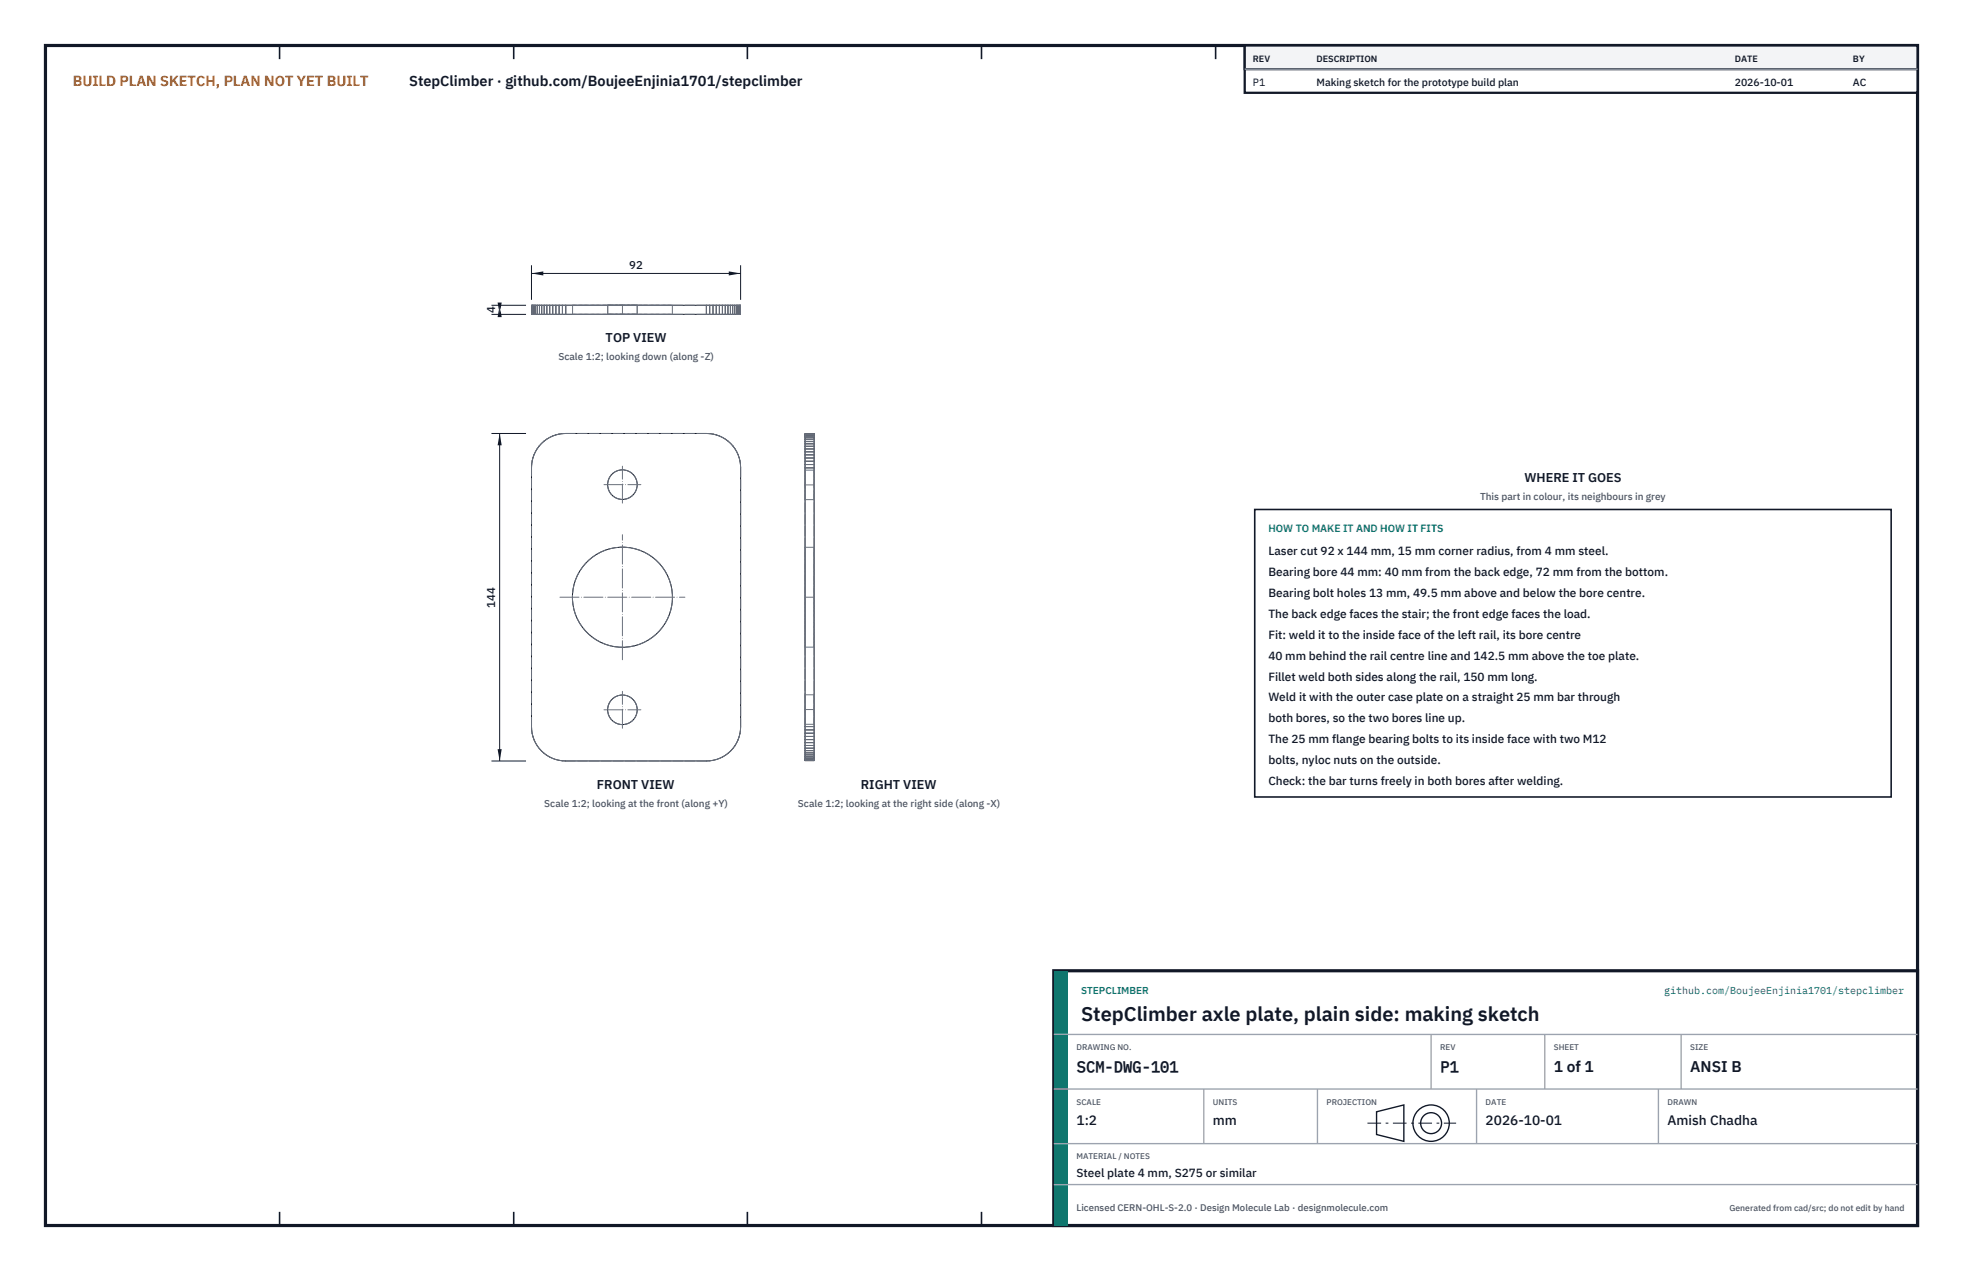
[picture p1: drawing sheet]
<svg xmlns="http://www.w3.org/2000/svg" width="432mm" height="279mm" viewBox="0 0 432 279" stroke-linecap="round" stroke-linejoin="round" font-family="sans-serif">
<path d="M10 10h411.8v259.4h-411.8z" fill="none" stroke="#111827" stroke-width=".7" stroke-linecap="butt"/>
<g fill="none" stroke="#111827" stroke-width=".35">
<path d="M61.5 10v3M113 10v3M164.4 10v3M215.9 10v3M267.4 10v3M318.9 10v3M370.3 10v3M61.5 266.4v3M113 266.4v3M164.4 266.4v3M215.9 266.4v3M267.4 266.4v3"/>
<path d="M318.9 266.4v3M370.3 266.4v3"/>
</g>
<g fill="none" stroke="#111727" stroke-width=".22">
<path d="M117 67.1h45.9v2h-45.9zM117 67.1v2M117.1 67.1v2M117.3 67.1v2M117.5 67.1v2M117.9 67.1v2M118.2 67.1v2M118.7 67.1v2M119.2 67.1v2M119.7 67.1v2M120.3 67.1v2M120.9 67.1v2"/>
<path d="M121.6 67.1v2M122.3 67.1v2M123 67.1v2M123.7 67.1v2M124.5 67.1v2M155.4 67.1v2M156.1 67.1v2M156.8 67.1v2M157.6 67.1v2M158.2 67.1v2M158.9 67.1v2M159.5 67.1v2"/>
<path d="M160.1 67.1v2M160.7 67.1v2M161.2 67.1v2M161.6 67.1v2M162 67.1v2M162.3 67.1v2M162.5 67.1v2M162.7 67.1v2M162.8 67.1v2M119.1 97.5a7.5 7.5 0 0 1 5.3-2.2h31a7.5 7.5 0 0 1 7.5 7.5v57a7.5 7.5 0 0 1-7.5 7.5h-31a7.5 7.5 0 0 1-7.5-7.5v-57a7.5 7.5 0 0 1 2.2-5.3zM177.1 95.4h2v71.8h-2zM177.1 100h2"/>
<path d="M177.1 99.3h2M177.1 98.7h2M177.1 98.1h2M177.1 97.6h2M177.1 97.1h2M177.1 96.6h2M177.1 96.3h2M177.1 95.9h2M177.1 95.7h2M177.1 95.5h2M177.1 95.4h2M177.1 102.9h2"/>
<path d="M177.1 102.1h2M177.1 101.4h2M177.1 100.7h2M177.1 159.7h2M177.1 167.1h2M177.1 166.9h2M177.1 166.6h2M177.1 166.3h2M177.1 165.9h2M177.1 165.5h2M177.1 165h2M177.1 164.5h2"/>
<path d="M177.1 163.9h2M177.1 163.2h2M177.1 162.6h2M177.1 161.9h2M177.1 161.2h2M177.1 160.5h2"/>
<circle cx="136.9" cy="106.5" r="3.3"/>
<circle cx="136.9" cy="131.3" r="11"/>
<circle cx="136.9" cy="156" r="3.2"/>
</g>
<g fill="none" stroke="#6a7180" stroke-width=".22" stroke-dasharray="2.1 .5">
<path d="M117 69.1v-2M117 69.1h.1M117 67.1h.1M117.1 69.1h-.1M117.1 67.1h-.1M117.1 69.1v-2M117.3 69.1h-.2M117.3 67.1h-.2M117.3 69.1v-2M117.5 69.1h-.2M117.5 67.1h-.2M117.5 69.1v-2"/>
<path d="M117.9 69.1h-.4M117.9 67.1h-.4M117.9 69.1v-2M118.2 69.1h-.3M118.2 67.1h-.3M118.2 69.1v-2M118.7 69.1h-.5M118.7 67.1h-.5M118.7 69.1v-2M119.2 69.1h-.5M119.2 67.1h-.5M119.2 69.1v-2"/>
<path d="M119.7 69.1h-.5M119.7 67.1h-.5M119.7 69.1v-2M120.3 69.1h-.6M120.3 67.1h-.6M120.3 69.1v-2M120.9 69.1h-.6M120.9 67.1h-.6M120.9 69.1v-2M121.6 69.1h-.7M121.6 67.1h-.7M121.6 69.1v-2"/>
<path d="M122.3 69.1h-.7M122.3 67.1h-.7M122.3 69.1v-2M123 69.1h-.7M123 67.1h-.7M123 69.1v-2M123.7 69.1v-2M123.7 69.1h-.7M123.7 67.1h-.7M124.5 69.1v-2M124.5 69.1h-.8M124.5 67.1h-.8"/>
<path d="M125.9 69.1h22M125.9 67.1h22M125.9 67.1v2M133.7 69.1h6.5M133.7 67.1h6.5M133.7 67.1v2M140.2 69.1h-6.5M140.2 67.1h-6.5M140.2 67.1v2M147.9 69.1h-22M147.9 67.1h-22M147.9 67.1v2"/>
<path d="M155.4 69.1v-2M155.4 69.1h-30.9M155.4 67.1h-30.9M156.1 69.1v-2M156.1 69.1h-.7M156.1 67.1h-.7M156.8 69.1h-.7M156.8 67.1h-.7M156.8 69.1v-2M157.6 69.1h-.8M157.6 67.1h-.8M157.6 69.1v-2"/>
<path d="M158.2 69.1h-.6M158.2 67.1h-.6M158.2 69.1v-2M158.9 69.1h-.7M158.9 67.1h-.7M158.9 69.1v-2M159.5 69.1h-.6M159.5 67.1h-.6M159.5 69.1v-2M160.1 69.1h-.6M160.1 67.1h-.6M160.1 69.1v-2"/>
<path d="M160.7 69.1h-.6M160.7 67.1h-.6M160.7 69.1v-2M161.2 69.1h-.5M161.2 67.1h-.5M161.2 69.1v-2M161.6 69.1h-.4M161.6 67.1h-.4M161.6 69.1v-2M162 69.1h-.4M162 67.1h-.4M162 69.1v-2"/>
<path d="M162.3 69.1h-.3M162.3 67.1h-.3M162.3 69.1v-2M162.5 69.1h-.2M162.5 67.1h-.2M162.5 69.1v-2M162.7 69.1h-.2M162.7 67.1h-.2M162.7 69.1v-2M162.8 69.1h-.1M162.8 67.1h-.1M162.8 69.1v-2"/>
<path d="M162.9 69.1h-.1M162.9 67.1h-.1M162.9 69.1v-2M117.5 99.9l.3-.6M117.8 99.3l.4-.7M118.2 98.6l.4-.6M118.6 98l.5-.5M119.1 97.5l.6-.5M119.7 97l.6-.4M120.3 96.6l.6-.4M120.9 96.2l.6-.3M121.5 95.9l.7-.3"/>
<path d="M122.2 95.6l.8-.2M123 95.4l.7-.1M123.7 95.3h.7M124.4 95.3h31M155.4 95.3h.7M156.1 95.3l.8 .1M156.9 95.4l.7 .2M157.6 95.6l.7 .3M158.3 95.9l.6 .3M158.9 96.2l.7 .4M159.6 96.6l.6 .4M160.2 97l.5 .5"/>
<path d="M160.7 97.5l.5 .5M161.2 98l.4 .6M161.6 98.6l.4 .7M162 99.3l.3 .6M162.3 99.9l.3 .7M177.1 100v-.7M177.1 99.3v-.6M177.1 98.7v-.6M177.1 98.1v-.5M177.1 97.6v-.5M177.1 97.1v-.5M177.1 96.6v-.3"/>
<path d="M177.1 96.3v-.4M177.1 95.9v-.2M177.1 95.7v-.2M177.1 95.5v-.1M177.1 95.4h.1M177.1 100h2M177.1 99.3h2M177.1 98.7h2M177.1 98.1h2M177.1 97.6h2M177.1 97.1h2M177.1 96.6h2"/>
<path d="M177.1 96.3h2M177.1 95.9h2M177.1 95.7h2M177.1 95.5h2M177.1 95.4h2M179.1 100v-.7M179.1 99.3v-.6M179.1 98.7v-.6M179.1 98.1v-.5M179.1 97.6v-.5M179.1 97.1v-.5M179.1 96.6v-.3"/>
<path d="M179.1 96.3v-.4M179.1 95.9v-.2M179.1 95.7v-.2M179.1 95.5v-.1M179.1 95.4h.1M116.9 102.8l.1-.7M117 102.1l.1-.8M117.1 101.3l.1-.7M117.2 100.6l.3-.7M162.6 100.6l.2 .7M162.8 101.3l.1 .8M162.9 102.1v.7"/>
<path d="M162.9 102.8v57M177.1 102.9v-.8M177.1 102.1v-.7M177.1 101.4v-.7M177.1 100.7v-.7M177.1 106.6v-3.2M177.1 103.4v6.4M177.1 109.8v-3.2M177.1 102.9h2M177.1 102.1h2M177.1 101.4h2M177.1 100.7h2"/>
<path d="M179.1 102.9v-.8M179.1 102.1v-.7M179.1 101.4v-.7M179.1 100.7v-.7M179.1 106.6v-3.2M179.1 103.4v6.4M179.1 109.8v-3.2M179.1 103.4h-2M179.1 109.8h-2M177.1 131.3v-11M177.1 120.3v22M179.1 131.3v-11"/>
<path d="M179.1 120.3v22M179.1 120.3h-2M116.9 159.8v-57M162.9 159.8v.7M177.1 159.7v-56.8M177.1 156v-3.3M177.1 152.7v6.5M177.1 159.2v-3.2M177.1 142.3v-11M177.1 159.7h2M179.1 159.7v-56.8M179.1 156v-3.3"/>
<path d="M179.1 152.7v6.5M179.1 159.2v-3.2M179.1 142.3v-11M179.1 152.7h-2M179.1 159.2h-2M179.1 142.3h-2M117 160.5l-.1-.7M117.1 161.2l-.1-.7M117.2 162l-.1-.8M117.5 162.7l-.3-.7M117.8 163.3l-.3-.6M118.2 163.9l-.4-.6"/>
<path d="M118.6 164.5l-.4-.6M119.1 165.1l-.5-.6M119.7 165.6l-.6-.5M120.3 166l-.6-.4M120.9 166.4l-.6-.4M121.5 166.7l-.6-.3M122.2 167l-.7-.3M123 167.1l-.8-.1M123.7 167.2l-.7-.1M124.4 167.3l-.7-.1M155.4 167.3h-31M156.1 167.2l-.7 .1"/>
<path d="M156.9 167.1l-.8 .1M157.6 167l-.7 .1M158.3 166.7l-.7 .3M158.9 166.4l-.6 .3M159.6 166l-.7 .4M160.2 165.6l-.6 .4M160.7 165.1l-.5 .5M161.2 164.5l-.5 .6M161.6 163.9l-.4 .6M162 163.3l-.4 .6M162.3 162.7l-.3 .6M162.6 162l-.3 .7"/>
<path d="M162.8 161.2l-.2 .8M162.9 160.5l-.1 .7M177.1 167.2h2M177.1 167.2h.1M177.1 167.2v-.1M177.1 167.1v-.2M177.1 166.9v-.3M177.1 166.6v-.3M177.1 166.3v-.4M177.1 165.9v-.4M177.1 165.5v-.5M177.1 165v-.5"/>
<path d="M177.1 164.5v-.6M177.1 163.9v-.7M177.1 163.2v-.6M177.1 162.6v-.7M177.1 161.9v-.7M177.1 161.2v-.7M177.1 160.5v-.8M177.1 167.1h2M177.1 166.9h2M177.1 166.6h2M177.1 166.3h2M177.1 165.9h2"/>
<path d="M177.1 165.5h2M177.1 165h2M177.1 164.5h2M177.1 163.9h2M177.1 163.2h2M177.1 162.6h2M177.1 161.9h2M177.1 161.2h2M177.1 160.5h2M179.1 167.2h.1M179.1 167.2v-.1M179.1 167.1v-.2"/>
<path d="M179.1 166.9v-.3M179.1 166.6v-.3M179.1 166.3v-.4M179.1 165.9v-.4M179.1 165.5v-.5M179.1 165v-.5M179.1 164.5v-.6M179.1 163.9v-.7M179.1 163.2v-.6M179.1 162.6v-.7M179.1 161.9v-.7M179.1 161.2v-.7"/>
<path d="M179.1 160.5v-.8"/>
<circle cx="136.9" cy="106.5" r="3.3"/>
<circle cx="136.9" cy="131.3" r="11"/>
<circle cx="136.9" cy="156" r="3.2"/>
</g>
<path d="M136.9 67.1v2M132.9 106.5h8.1M136.9 110.6v-8.1M179.1 106.6h-2M123.2 131.3h27.5M179.1 131.3h-2M132.9 156h8.1M136.9 145v-27.5M179.1 156h-2M136.9 160.1v-8.1" fill="none" stroke="#6a7180" stroke-width=".22" stroke-dasharray="4.2 .5 0 .5"/>
<path d="M116.9 58.3v7.6M162.9 58.3v7.6M116.9 60.1h46" fill="none" stroke="#111827" stroke-width=".22"/>
<path d="M116.9 60.1l2.6-.4v.9zM160.3 59.7v.9l2.6-.5z" fill="#111827"/>
<path d="M108.1 67.1h7.6M108.1 69.1h7.6M109.9 67.1v2" fill="none" stroke="#111827" stroke-width=".22"/>
<path d="M109.9 67.1l-.4 2.6h.9zM109.5 66.5h.9l-.5 2.6z" fill="#111827"/>
<path d="M108.1 95.3h7.6M109.9 95.3v72M108.1 167.3h7.6" fill="none" stroke="#111827" stroke-width=".22"/>
<path d="M109.9 95.3l-.4 2.6h.9zM109.5 164.7h.9l-.5 2.6z" fill="#111827"/>
<path d="M276 112h140v63.2h-140z" fill="#fff" stroke="#111827" stroke-width=".35"/>
<path d="M273.8 10h148v10.4h-148z" fill="#fff" stroke="#111827" stroke-width=".5"/>
<path d="M273.8 10h148v5.2h-148z" fill="#f3f4f6" stroke="#111827" stroke-width=".5"/>
<path d="M273.8 15.2h148" fill="none" stroke="#9ca3af" stroke-width=".3"/>
<path d="M231.8 213.4h190v56h-190z" fill="#fff" stroke="#111827" stroke-width=".7" stroke-linecap="butt"/>
<path d="M231.8 213.4h3v56h-3z" fill="#0f766e"/>
<path d="M231.8 227.4h190M231.8 239.4h190M264.8 239.4v12M289.8 239.4v12M314.8 227.4v12M324.8 239.4v12M339.8 227.4v12M364.8 239.4v12M369.8 227.4v12M231.8 251.4h190M231.8 260.4h190" fill="none" stroke="#9ca3af" stroke-width=".3"/>
<g fill="none" stroke="#111827" stroke-width=".3">
<path d="M302.8 244.4l6-1.5v8l-6-1.5z"/>
<circle cx="314.8" cy="246.9" r="4"/>
<circle cx="314.8" cy="246.9" r="2.3"/>
</g>
<path d="M300.8 246.9h19.5" fill="none" stroke="#111827" stroke-width=".22" stroke-dasharray="3 1 .6 1" stroke-linecap="butt"/>
<text font-size="4.4" fill="#111827" x="237.8" y="224.4">StepClimber axle plate, plain side: making sketch</text>
<g font-size="3.4" fill="#111827">
<text x="236.8" y="235.6">SCM-DWG-101</text>
<text x="316.8" y="235.6">P1</text>
<text x="341.8" y="235.6">1 of 1</text>
<text x="371.8" y="235.6">ANSI B</text>
</g>
<text font-size="3.2" fill="#b45309" x="16" y="19">BUILD PLAN SKETCH, PLAN NOT YET BUILT</text>
<text font-size="3.2" fill="#111827" x="90" y="19">StepClimber · github.com/BoujeeEnjinia1701/stepclimber</text>
<g font-size="3" fill="#111827">
<text x="236.8" y="247.2">1:2</text>
<text x="266.8" y="247.2">mm</text>
<text x="326.8" y="247.2">2026-10-01</text>
<text x="366.8" y="247.2">Amish Chadha</text>
</g>
<g font-size="2.8" fill="#111827">
<text x="133.2" y="75.2">TOP VIEW</text>
<text x="335.3" y="106">WHERE IT GOES</text>
<text x="131.3" y="173.4">FRONT VIEW</text>
<text x="189.4" y="173.4">RIGHT VIEW</text>
</g>
<g font-size="2.6" fill="#111827">
<text x="279" y="122">Laser cut 92 x 144 mm, 15 mm corner radius, from 4 mm steel.</text>
<text x="279" y="126.6">Bearing bore 44 mm: 40 mm from the back edge, 72 mm from the bottom.</text>
<text x="279" y="131.2">Bearing bolt holes 13 mm, 49.5 mm above and below the bore centre.</text>
<text x="279" y="135.8">The back edge faces the stair; the front edge faces the load.</text>
<text x="279" y="140.4">Fit: weld it to the inside face of the left rail, its bore centre</text>
<text x="279" y="145">40 mm behind the rail centre line and 142.5 mm above the toe plate.</text>
<text x="279" y="149.6">Fillet weld both sides along the rail, 150 mm long.</text>
<text x="279" y="154.2">Weld it with the outer case plate on a straight 25 mm bar through</text>
<text x="279" y="158.8">both bores, so the two bores line up.</text>
<text x="279" y="163.4">The 25 mm flange bearing bolts to its inside face with two M12</text>
<text x="279" y="168">bolts, nyloc nuts on the outside.</text>
<text x="279" y="172.6">Check: the bar turns freely in both bores after welding.</text>
<text x="236.8" y="258.8">Steel plate 4 mm, S275 or similar</text>
</g>
<g font-size="2.5" fill="#111827">
<text x="138.4" y="59.1">92</text>
<text x="108.9" y="68.9" transform="rotate(-90 108.9 68.9)">4</text>
<text x="108.9" y="133.5" transform="rotate(-90 108.9 133.5)">144</text>
</g>
<g font-size="2.3" fill="#111827">
<text x="275.6" y="18.8">P1</text>
<text x="289.6" y="18.8">Making sketch for the prototype build plan</text>
<text x="381.6" y="18.8">2026-10-01</text>
<text x="407.6" y="18.8">AC</text>
</g>
<text font-size="2.3" fill="#0f766e" x="279" y="117">HOW TO MAKE IT AND HOW IT FITS</text>
<g font-size="2.2" fill="#4b5563">
<text x="122.8" y="79.2">Scale 1:2; looking down (along -Z)</text>
<text x="325.6" y="110">This part in colour, its neighbours in grey</text>
<text x="119.7" y="177.4">Scale 1:2; looking at the front (along +Y)</text>
<text x="175.5" y="177.4">Scale 1:2; looking at the right side (along -X)</text>
</g>
<g font-size="2.2" fill="#0f766e">
<text x="237.8" y="218.4">STEPCLIMBER</text>
<text x="366.1" y="218.4">github.com/BoujeeEnjinia1701/stepclimber</text>
</g>
<text font-size="2.1" fill="#4b5563" x="236.8" y="266.2">Licensed CERN-OHL-S-2.0 · Design Molecule Lab · designmolecule.com</text>
<g font-size="2" fill="#111827">
<text x="275.6" y="13.6">REV</text>
<text x="289.6" y="13.6">DESCRIPTION</text>
<text x="381.6" y="13.6">DATE</text>
<text x="407.6" y="13.6">BY</text>
</g>
<text font-size="1.9" fill="#4b5563" x="380.4" y="266.2">Generated from cad/src; do not edit by hand</text>
<g font-size="1.8" fill="#4b5563">
<text x="236.8" y="230.8">DRAWING NO.</text>
<text x="316.8" y="230.8">REV</text>
<text x="341.8" y="230.8">SHEET</text>
<text x="371.8" y="230.8">SIZE</text>
<text x="236.8" y="242.8">SCALE</text>
<text x="266.8" y="242.8">UNITS</text>
<text x="291.8" y="242.8">PROJECTION</text>
<text x="326.8" y="242.8">DATE</text>
<text x="366.8" y="242.8">DRAWN</text>
<text x="236.8" y="254.8">MATERIAL / NOTES</text>
</g>
</svg>
